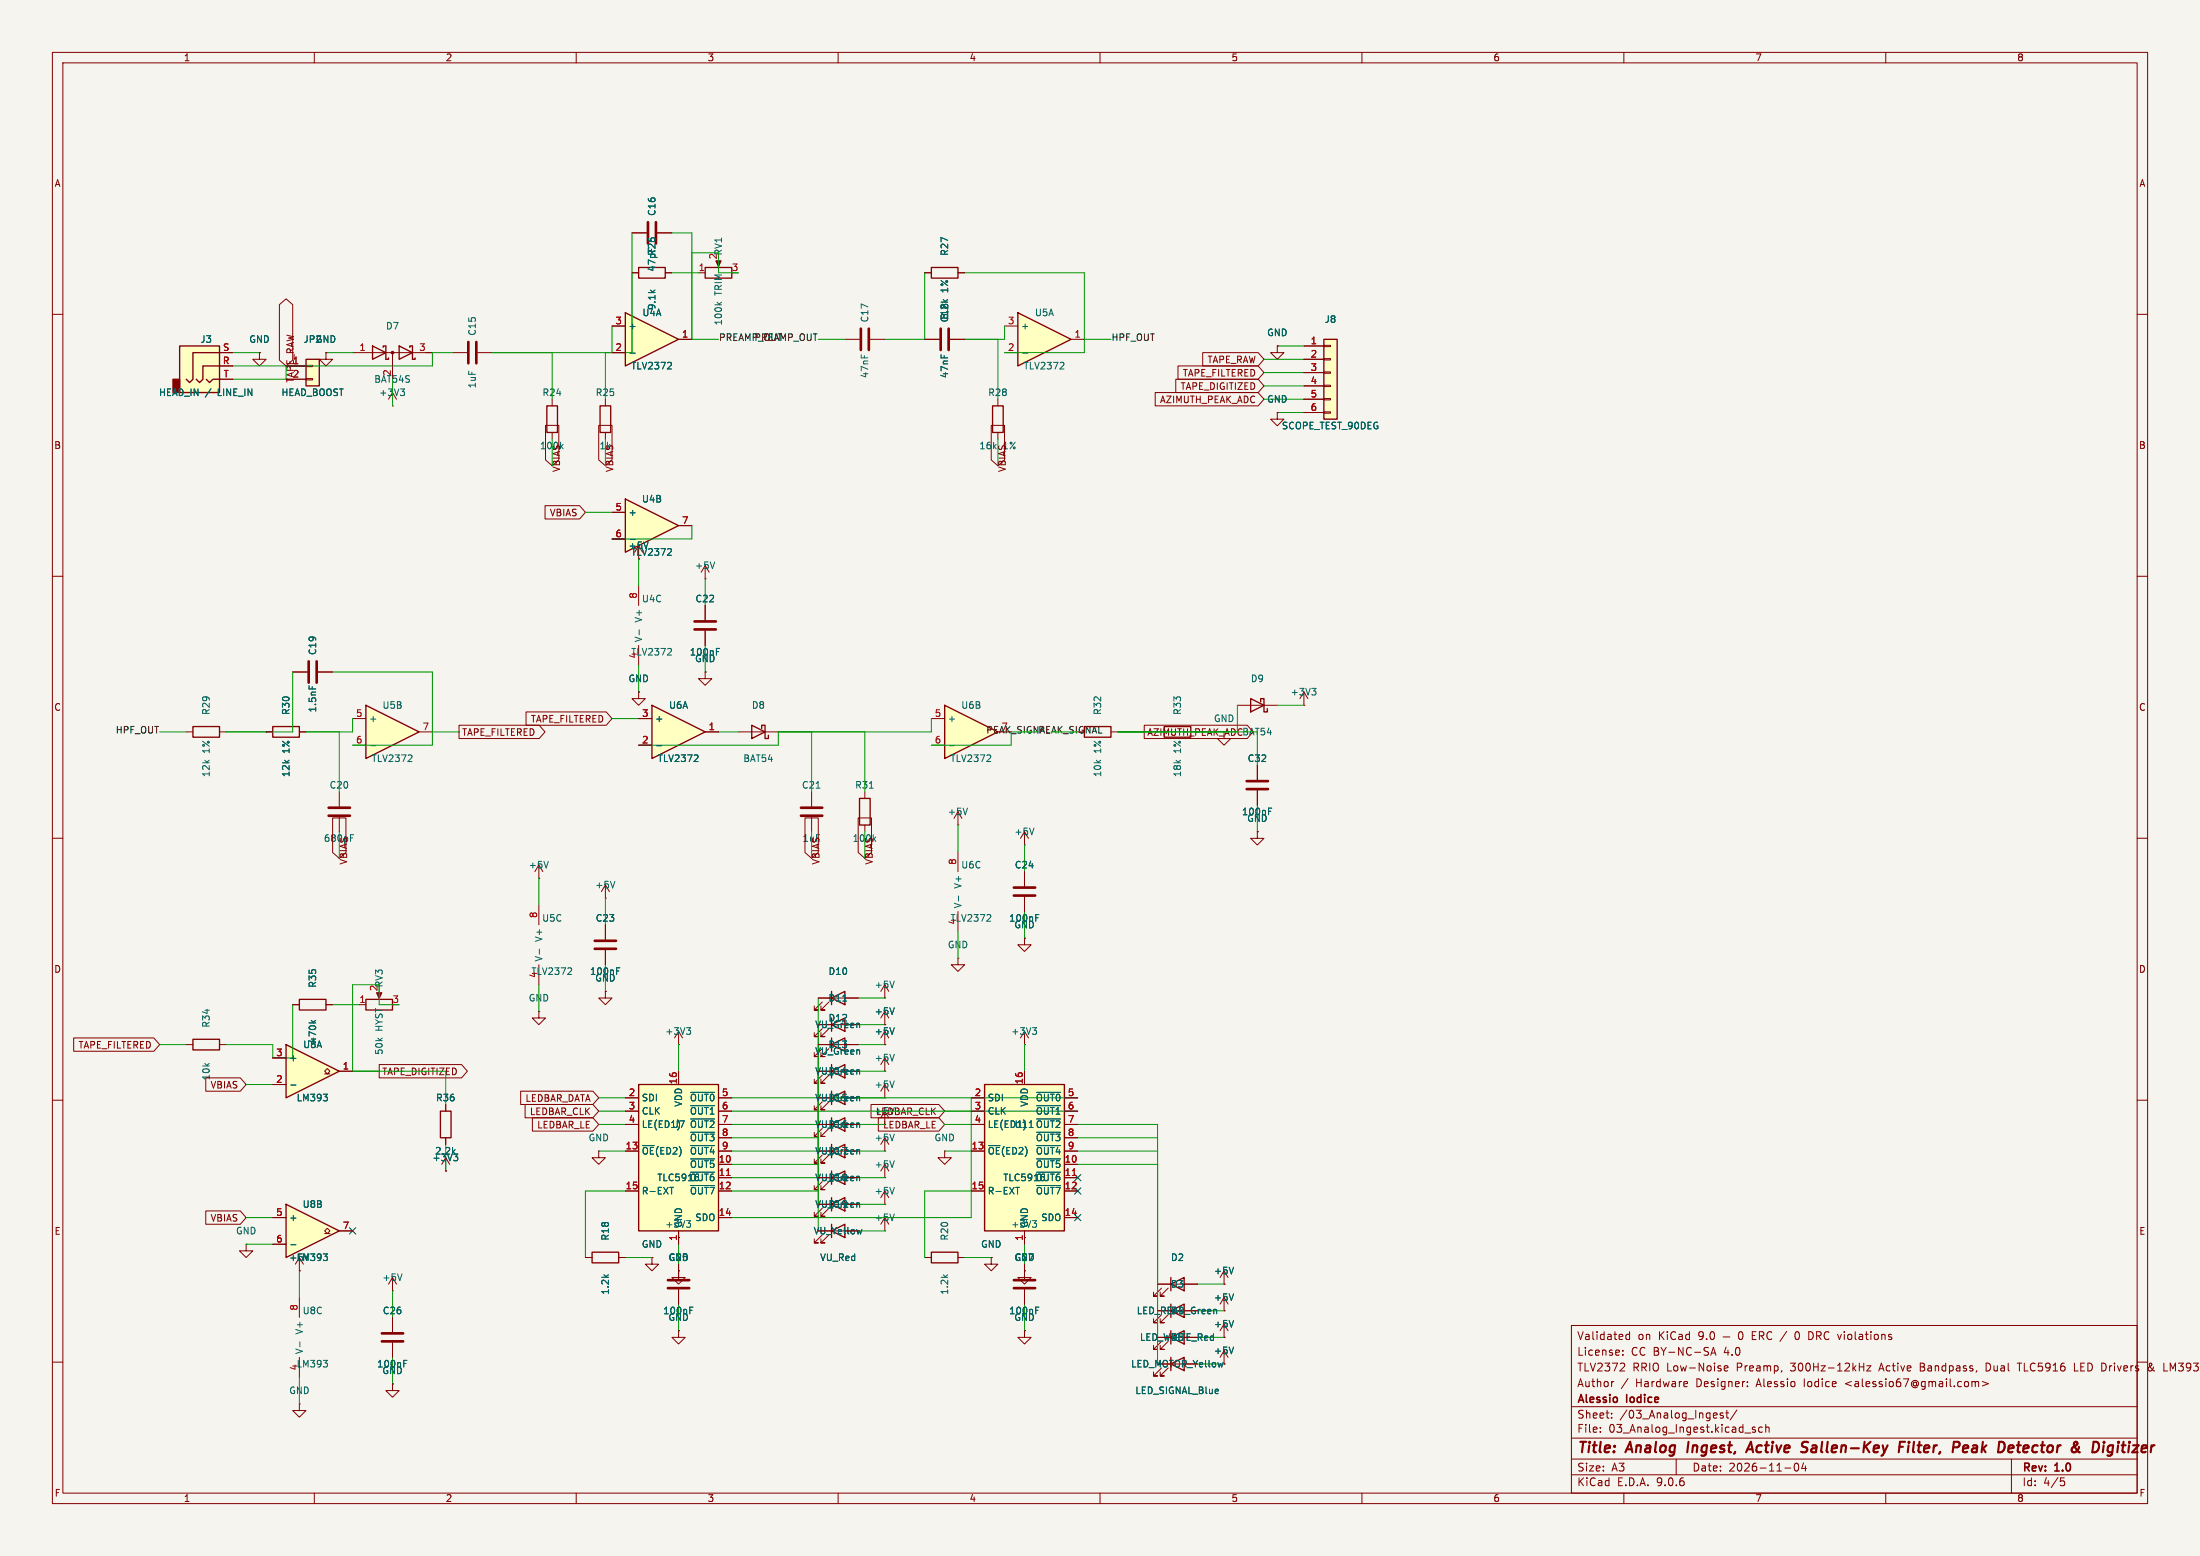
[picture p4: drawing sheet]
<svg xmlns="http://www.w3.org/2000/svg" width="420mm" height="297mm" viewBox="0 0 420 297" stroke-linecap="round" stroke-linejoin="round" font-family="sans-serif">
<path d="M0 0h420v297h-420z" fill="#f5f4ef" stroke="#f5f4ef" stroke-width=".19"/>
<g fill="none" stroke="#840000" stroke-width=".19">
<path d="M10 10h400v277h-400zM12 12h396v273h-396zM60 10v2M110 10v2M160 10v2M210 10v2M260 10v2M310 10v2M360 10v2M10 60h2M190.5 76.2v1.3M408 60h2"/>
<path d="M190.5 82.6v1.2M10 110h2M408 110h2M10 160h2M408 160h2M10 210h2M408 210h2M129.5 233.7v2.5M129.5 242.6v1.2h1.3l-1.3 1.3-1.2-1.3h1.2M129.5 242.6h.1M129.5 241.3v2.8M129.5 246.1v2.8"/>
<path d="M195.6 241.3v2.8M195.6 246.1v2.8M300 253h108v32h-108zM309.8 258.5v.2M309.8 257.8v.1M311.1 254.2v1.5M311.1 254.8l-.4-.1-.3 .3 .1 .6h.6M326.6 258.7l.5-1.5 .5 1.5M326.7 258.3h.7M328.9 255.2h1.3M332 254.3l.2-.1a.8 .8 0 0 1 .6 .7 .8 .8 0 0 1-.6 .8l-.2-.2-.1-.4zM343 254.2a.94 .94 0 0 0 0 1.5"/>
<path d="M345.3 254.2l.6 .1M345.9 255.6l-.6 .1M10 260h2M300 278.5h108M300 274.5h108M300 268.5h108M305.5 273.2v.2M305.5 272.5v.1M307.7 270.5v.2M307.7 269.8v.1M308.1 263.7l-.3 .1M309.2 261.7h1"/>
<path d="M310.1 260.3v.5M310.8 263.1l-1.3 1.9M320 278.5v3M321.9 263.7l.3 .3-.8 .2M322.1 264.6l-.2 .1M328.9 269.8l-.3-.1-.2 .2v.2l.5 .2v.3h-.5M329.2 261.2l.7-.2-.1-.2-.4-.1-.2 .2v.7h.6M329.4 269.7h.6M329.7 269.2v1.3l.3 .2M331.6 269.1l-1.3 1.9M333.6 264.5v.2M333.6 263.8v.1"/>
<path d="M335.1 272.5l-.4-.1-.2 .2 .1 .2 .5 .2v.3h-.6M336.4 272.5l-.4-.1-.3 .3 .2 .6h.5M337.1 272.5l.2-.1 .4 .1v.9M337.1 271.9v1.5M340.2 261.6l-.1 .2M342.7 279.4l.2-.1a.8 .8 0 0 1 .5 .7 .8 .8 0 0 1-.5 .8l-.2-.2-.2-.4zM344.3 279.2l-.4 1.1h1M344.7 279.8v1M354.9 260.9h.9M355.8 260.2v1.5M356.4 260.7h.8l-.8 1h.8M376.4 263.8l.5-.1 .2 .2"/>
<path d="M376.4 263.7v1M377.1 263.9l.2-.2 .4 .1v.9M377.1 263.9v.8M378.4 263.7l1.2 .4-1.2 .4M379.5 260.2h-.3v1.5h.3M384 278.5v6.5M385.1 260.2h.8M396 260.2v1.5h.7M408 260h2M410.7 260.6l-.5 .4a.41 .41 0 0 0 0 .5 .41 .41 0 0 0 .5 .1M410.7 260.3h-.3l-.1 .2 .6 .9M413.1 261.7h.7"/>
<path d="M60 285v2M110 285v2M160 285v2M210 285v2M260 285v2M300 281.5h108M310 285v2M340.7 280.2h1.2M360 285v2M393.4 282.1h.7M393.5 282.7h.4l.3 .2-.2 .6-.5 .1"/>
</g>
<g fill="none" stroke="#840000" stroke-width=".4">
<path d="M322.3 275.2l-.2 2M333.3 277.2l1-2 .4 2M333.6 276.6h.9M344.4 275.2l.8 .1M344.7 276.3h.2a.51 .51 0 0 1 .1 .6 .51 .51 0 0 1-.4 .3M362.6 276.2h.7M363.7 275.2h-1l-.2 2M364.4 275.9l-.2 1.3M364.4 275.2v.2M374.8 276.5l.9-.2v-.3h-.8l-.2 .9 .3 .3 .5-.1M385 275.9h.8M385.4 275.2l-.2 1.7 .1 .2 .3 .1"/>
<path d="M400.4 275.3l-.7-.1-.3 2h.5l.5-.3M404.4 275.9l-.2 1.3M404.4 275.2v.2M405 275.9h.8"/>
</g>
<path d="M189.5 77.5h2v5.1h-2z" fill="none" stroke="#840000" stroke-width=".25"/>
<path d="M131.1 233h.7l-.4 .5M131.6 233.5l.2 .2v.3l-.2 .3M131.7 250.1h.4M131.7 249.5h.6M197.7 250.1h.5M197.7 249.5h.6" fill="none" stroke="#006464" stroke-width=".19"/>
<path d="M127.5 244.3h4.1M127.5 245.9h4.1M193.5 244.3h4.1M193.5 245.9h4.1" fill="none" stroke="#840000" stroke-width=".51"/>
<path d="M54.6 199.4l10.2 5.1-10.2 5.1z" fill="#ffffc2"/>
<path d="M54.6 199.4l10.2 5.1-10.2 5.1zM84.1 212.1h2v5.1h-2z" fill="none" stroke="#840000" stroke-width=".25"/>
<g fill="none" stroke="#840000" stroke-width=".19">
<path d="M248.9 134.6h.1M248.9 132.1v2.5M52.1 201.9h2.5M52.1 207h2.5M62 205h.5l-.5-.5 .5-.5 .5 .5-.5 .5h.5M64.8 204.5h2.5M85.1 210.8v1.3M85.1 217.2v1.2M74.9 251.5v2.8M74.9 256.3v2.8M57.1 268v1.2h1.3l-1.3 1.3-1.2-1.3h1.2M57.1 268h.1"/>
<path d="M74.9 264.2v1.2h1.3l-1.3 1.3-1.2-1.3h1.2M74.9 264.2h.1"/>
</g>
<path d="M250.4 131.4h.8l-.4 .5M251 131.9l.2 .2v.3l-.2 .3M55.5 207.1h1M61.7 208.9h.8l-.4 .4M62.4 209.5v.5M77.1 259.7h.6M77.1 260.3h.4" fill="none" stroke="#006464" stroke-width=".19"/>
<path d="M72.9 254.5h4.1M72.9 256h4.1" fill="none" stroke="#840000" stroke-width=".51"/>
<path d="M252.7 64.8h2.6v15.2h-2.6z" fill="#ffffc2"/>
<path d="M252.7 64.8h2.6v15.2h-2.6zM238.8 133.4l2.5 1.2-2.5 1.3zM240.7 134v-.6h.6v2.5h.6v-.6M164.1 152.4h2v5.1h-2z" fill="none" stroke="#840000" stroke-width=".25"/>
<g fill="none" stroke="#840000" stroke-width=".19">
<path d="M243.8 66v1.3h1.3l-1.3 1.3-1.2-1.3h1.2M243.8 66h.1M243.8 78.7v1.3h1.3l-1.3 1.3-1.2-1.3h1.2M243.8 78.7h.1M248.9 66h3.8M248.9 68.6h3.8M248.9 71.1h3.8M248.9 73.7h3.8M248.9 76.2h3.8M248.9 78.7h3.8M252.7 65.9h1.3v.3h-1.3zM252.7 68.5h1.3v.2h-1.3z"/>
<path d="M252.7 71h1.3v.2h-1.3zM252.7 73.5h1.3v.3h-1.3zM252.7 76.1h1.3v.2h-1.3zM252.7 78.6h1.3v.3h-1.3zM236.2 134.6h7.6M154.9 151.1v2.8M154.9 156v2.8M165.1 151.1v1.3M165.1 157.5v1.3M182.9 157.5h.1M182.9 154.9v2.6M240 146.1v2.7"/>
<path d="M240 150.9v2.8M47 237.5v1.3h1.3l-1.3 1.2-1.3-1.2h1.3M47 237.5h.1M195.6 233.7v2.5M57.1 247.6v3.9M57.1 259.1v3.8M74.9 246.4h.1M74.9 243.8v2.6M124.5 240v1.3h1.2l-1.2 1.3-1.3-1.3h1.3M124.5 240h.1"/>
</g>
<path d="M155.8 150.4h.7M166 150.4h.7M184.7 154.2l-.4 1.3M242.2 154.9h.4M242.2 154.2h.6M197.1 233h.8l-.4 .5M197.6 233.5l.3 .2v.3l-.3 .3M57.2 256.1v1M61.7 259.7h.8l-.4 .4M76.7 243.1l-.4 1.3M62.4 260.3v.5" fill="none" stroke="#006464" stroke-width=".19"/>
<path d="M152.9 154.2h4.1M152.9 155.7h4.1M238 149.1h4.1M238 150.6h4.1" fill="none" stroke="#840000" stroke-width=".51"/>
<path d="M180.3 134.6l10.2 5.1-10.2 5.1z" fill="#ffffc2"/>
<path d="M180.3 134.6l10.2 5.1-10.2 5.1z" fill="none" stroke="#840000" stroke-width=".25"/>
<g fill="none" stroke="#840000" stroke-width=".19">
<path d="M177.8 137.2h2.5M177.8 142.2h2.5M195.6 158.8v2.5M240 158.8v1.2h1.3l-1.3 1.3-1.2-1.3h1.2M240 158.8h.1M182.9 162.6v3.8M182.9 174v3.8M195.6 161.3h.1M195.6 179.1v1.2h1.2l-1.2 1.3-1.3-1.3h1.3M195.6 179.1h.1M182.9 182.9v1.3h1.2l-1.2 1.2-1.3-1.2h1.3M182.9 182.9h.1"/>
<path d="M57.1 242.6h.1M57.1 240v2.6"/>
</g>
<path d="M181.3 142.3h.9M189 144.2l.1 .1v.3l-.7 .8h.7M197.4 158.1l-.4 1.2M183 171v1M189 174.6l.1 .2v.3l-.7 .7h.7" fill="none" stroke="#006464" stroke-width=".19"/>
<path d="M54.6 229.9l10.2 5-10.2 5.1z" fill="#ffffc2"/>
<path d="M177.8 51.1h5.1v2h-5.1zM54.6 229.9l10.2 5-10.2 5.1z" fill="none" stroke="#840000" stroke-width=".25"/>
<path d="M176.5 52.1h1.3M182.9 52.1h1.2M176.5 64.8h2.8M181.4 64.8h2.7M195.6 166.4v2.8M195.6 171.2v2.8M52.1 232.4h2.5M52.1 237.5h2.5M62 235.5h.5l-.5-.6 .5-.5 .5 .5-.5 .6h.5M64.8 234.9h2.5M85.1 223.5h.1M85.1 221v2.5" fill="none" stroke="#840000" stroke-width=".19"/>
<path d="M197.7 175.2h.5M197.7 174.6h.6M55.5 237.6h1M61.7 239.3h.8l-.4 .5M62.4 239.9v.6M86.6 220.3h.8l-.4 .5M87.1 220.8l.3 .2v.3l-.3 .3" fill="none" stroke="#006464" stroke-width=".19"/>
<path d="M179.6 62.7v4.1M181.1 62.7v4.1M193.5 169.4h4.1M193.5 170.9h4.1" fill="none" stroke="#840000" stroke-width=".51"/>
<path d="M194.3 59.7l10.2 5.1-10.2 5.1z" fill="#ffffc2"/>
<path d="M194.3 59.7l10.2 5.1-10.2 5.1zM207 138.7h5.1v2h-5.1zM36.8 198.4h5.1v2h-5.1zM158.7 214.6l2.6-1.2v2.5zM158.7 213.4v2.5M113 239h5.1v2h-5.1zM223.5 255.3l2.6-1.3v2.5zM223.5 254v2.5" fill="none" stroke="#840000" stroke-width=".25"/>
<g fill="none" stroke="#840000" stroke-width=".19">
<path d="M191.8 62.2h2.5M191.8 67.3h2.5M204.5 64.8h2.5M212.1 139.7h1.3M35.6 199.4h1.2M41.9 199.4h1.3M114.3 219.7v1.3h1.3l-1.3 1.2-1.3-1.2h1.3M114.3 219.7h.1M157 215.4l-1.6 1.5h.8h-.8v-.7M158.2 215.4l-1.5 1.5h.8h-.8v-.7M111.8 240h1.2M118.1 240h1.3"/>
<path d="M221.7 256l-1.5 1.6h.8h-.8v-.8M223 256l-1.5 1.6h.7h-.7v-.8M233.7 257.8v2.5M233.7 260.3h.1"/>
</g>
<path d="M195.2 67.4h1M203 69.2l.1 .2-.1 .3-.7 .7h.8M235.5 257.1l-.4 1.3" fill="none" stroke="#006464" stroke-width=".19"/>
<path d="M34.3 66h7.6v8.9h-7.6z" fill="#ffffc2"/>
<path d="M33 72.4h1.3v2.5h-1.3z" fill="#840000" stroke="#840000" stroke-width=".25"/>
<path d="M34.3 66h7.6v8.9h-7.6zM39.4 72.4l.6 .6 .6-.6h1.3M41.9 69.9h-3.2v2.5l-.6 .6-.6-.6M41.9 67.3h-5.1v5.1l-.6 .6-.6-.6" fill="none" stroke="#840000" stroke-width=".25"/>
<path d="M41.9 67.3h2.5M41.9 69.9h2.5M41.9 72.4h2.5" fill="none" stroke="#840000" stroke-width=".19"/>
<path d="M69.8 134.6l10.2 5.1-10.2 5.1z" fill="#ffffc2"/>
<path d="M36.8 138.7h5.1v2h-5.1zM52.1 138.7h5v2h-5zM69.8 134.6l10.2 5.1-10.2 5.1zM57.1 190.8h5.1v2h-5.1zM223.5 259.1v2.5M223.5 260.3l2.6-1.2v2.5z" fill="none" stroke="#840000" stroke-width=".25"/>
<g fill="none" stroke="#840000" stroke-width=".19">
<path d="M49.5 67.3v1.3h1.3l-1.3 1.3-1.2-1.3h1.2M49.5 67.3h.1M86.4 67.3h2.8M91.2 67.3h2.8M35.6 139.7h1.2M41.9 139.7h1.3M50.8 139.7h1.3M57.1 139.7h1.3M67.3 137.2h2.5M80 139.7h2.5M64.8 151.1v2.8M64.8 156v2.8"/>
<path d="M67.3 142.2h2.5M102.9 167.6h.1M102.9 165.1v2.5M55.9 191.8h1.2M62.2 191.8h1.3M233.7 255.3h.1M233.7 252.7v2.6M221.7 261.1l-1.5 1.5h.8h-.8v-.7M223 261.1l-1.5 1.5h.7h-.7v-.7"/>
</g>
<path d="M66.9 159.9h.4M66.9 159.3h.6M70.8 142.3h.9M78.5 144.2l.1 .1v.3l-.7 .8h.7M104.7 164.4l-.4 1.3M59.4 194.8l.5 .4M60.3 194.8l-.5 .3M235.5 252l-.4 1.3" fill="none" stroke="#006464" stroke-width=".19"/>
<path d="M89.4 65.3v4M90.9 65.3v4M62.7 154.2h4.1M62.7 155.7h4.1" fill="none" stroke="#840000" stroke-width=".51"/>
<path d="M58.4 68.6h2.6v5.1h-2.6z" fill="#ffffc2"/>
<path d="M58.4 68.6h2.6v5.1h-2.6zM71.1 66l2.6 1.3-2.6 1.3zM73.2 66.3v-.3h.5v2.6h.5v-.3M76.2 66l2.5 1.3-2.5 1.3zM78.2 66.3v-.3h.5v2.6h.5v-.3M104.4 77.5h2v5.1h-2zM69.8 190.8h5.1v2h-5.1zM223.5 245.1l2.6-1.3v2.6zM223.5 250.2l2.6-1.3v2.6zM223.5 243.8v2.6M223.5 248.9v2.6" fill="none" stroke="#840000" stroke-width=".25"/>
<g fill="none" stroke="#840000" stroke-width=".19">
<path d="M54.6 69.9h3.8M54.6 72.4h3.8M58.4 69.7h1.3v.3h-1.3zM58.4 72.3h1.3v.2h-1.3zM62.2 67.3v1.3h1.3l-1.3 1.3-1.2-1.3h1.2M62.2 67.3h.1M67.3 67.3h15.2M74.9 77.5h.1M74.9 67.3v5.1M74.9 74.9v2.6M105.4 76.2v1.3M105.4 82.6v1.2"/>
<path d="M102.9 172.7v3.8M68.6 191.8h1.2M72.4 189.2v1M102.9 193v1.3h1.2l-1.2 1.3-1.3-1.3h1.3M102.9 193h.1M102.9 184.2v3.8M180.3 219.7v1.3h1.3l-1.3 1.2-1.2-1.2h1.2M180.3 219.7h.1M189.2 240v1.3h1.3l-1.3 1.3-1.2-1.3h1.2M189.2 240h.1M195.6 254v1.3h1.2l-1.2 1.2-1.3-1.2h1.3M195.6 254h.1"/>
<path d="M195.6 242.6v1.2h1.2l-1.2 1.3-1.3-1.3h1.3M195.6 242.6h.1M221 245.1h2.5M221.7 245.9l-1.5 1.5h.8h-.8v-.8M221.7 251l-1.5 1.5h.8h-.8v-.8M223 245.9l-1.5 1.5h.7h-.7v-.8M223 251l-1.5 1.5h.7h-.7v-.8M226.1 245.1h2.5M233.7 245.1h.1M233.7 250.2h.1M233.7 242.6v2.5M233.7 247.6v2.6"/>
</g>
<g fill="#840000" stroke="#840000" stroke-width=".19">
<path d="M71.9 189.5h1l-.5 1.1z"/>
<circle cx="74.9" cy="67.3" r=".25"/>
</g>
<path d="M76.4 74.2h.8l-.4 .5M77 74.7l.2 .3v.3l-.2 .2M103 181.2v1M109 184.8l.1 .2v.3l-.8 .7h.8M235.5 241.9l-.4 1.2M235.5 247l-.4 1.2" fill="none" stroke="#006464" stroke-width=".19"/>
<path d="M188 207h15.2v27.9h-15.2z" fill="#ffffc2"/>
<g fill="none" stroke="#840000" stroke-width=".25">
<path d="M121.9 51.1h5.1v2h-5.1zM134.6 51.1h5.1v2h-5.1zM114.6 77.5h2v5.1h-2zM158.7 219.7l2.6-1.3v2.6zM158.7 218.4v2.6M188 207h15.2v27.9h-15.2zM158.7 234.9l2.6-1.2v2.5zM158.7 229.9l2.6-1.3v2.5zM158.7 224.8l2.6-1.3v2.6zM158.7 223.5v2.6M158.7 228.6v2.5M158.7 233.7v2.5"/>
<path d="M177.8 239h5.1v2h-5.1z"/>
</g>
<g fill="none" stroke="#840000" stroke-width=".19">
<path d="M120.6 52.1h1.3M127 52.1h1.3M133.3 52.1h1.3M137.2 49.5v1M115.6 76.2v1.3M115.6 82.6v1.2M121.9 111.8v3.8M134.6 115.6v2.8M55.9 128.3h2.8M60.7 128.3h2.8M121.9 132.1v1.3h1.3l-1.3 1.2-1.3-1.2h1.3M121.9 132.1h.1"/>
<path d="M121.9 123.2v3.8M134.6 128.3v1.2h1.3l-1.3 1.3-1.3-1.3h1.3M134.6 128.3h.1M134.6 120.4v2.8M168.9 219.7h.1M168.9 212.1v2.5M168.9 217.2v2.5M185.4 209.6h2.6M185.4 212.1h2.6M185.4 214.6h2.6M185.4 219.7h2.6M195.6 204.5v2.5"/>
<path d="M203.2 209.6h2.5M203.2 212.1h2.5M203.2 214.6h2.5M203.2 219.7h2.5M203.2 217.2h2.5M157 235.7l-1.6 1.5h.8h-.8v-.7M157 230.6l-1.6 1.6h.8h-.8v-.8M157 225.6l-1.6 1.5h.8h-.8v-.8M157 220.5l-1.6 1.5h.8h-.8v-.8M158.2 235.7l-1.5 1.5h.8h-.8v-.7M158.2 230.6l-1.5 1.6h.8h-.8v-.8M158.2 225.6l-1.5 1.5h.8h-.8v-.8"/>
<path d="M158.2 220.5l-1.5 1.5h.8h-.8v-.8M168.9 234.9h.1M168.9 224.8h.1M168.9 229.9h.1M168.9 222.2v2.6M168.9 227.3v2.6M168.9 232.4v2.5M185.4 227.3h2.6M195.6 234.9v2.6M203.2 227.3h2.5M203.2 222.2h2.5M203.2 224.8h2.5"/>
<path d="M203.2 232.4h2.5M176.5 240h1.3M182.9 240h1.2"/>
</g>
<g fill="none" stroke="#006464" stroke-width=".19">
<path d="M136.9 57.7l.5 .5M137.7 57.7l-.4 .4M59 130.9v.6M122 120.2v1M128.1 123.8l.1 .2-.1 .3-.7 .7h.8M136.8 124.4h.4M136.8 123.8h.6M170.7 216.5l-.4 1.2M197.9 208.5h4.6M197.9 211h4.6M197.9 213.6h4.6M197.9 216.1h4.6"/>
<path d="M197.9 218.7h4.6M164.5 234.7l-.2 .8M170.7 231.7l-.4 1.3M170.7 221.6l-.4 1.2M170.7 226.6l-.4 1.3M193.9 226.6h.7M197.9 221.2h4.6M197.9 223.7h4.6M197.9 226.3h4.6"/>
</g>
<path d="M204.7 224.4h.7" fill="none" stroke="#a90000" stroke-width=".19"/>
<path d="M132.6 118.6h4.1M58.9 126.2v4.1M60.5 126.2v4.1M132.6 120.1h4.1" fill="none" stroke="#840000" stroke-width=".51"/>
<path d="M136.7 49.8h1l-.5 1.1z" fill="#840000" stroke="#840000" stroke-width=".19"/>
<path d="M119.4 59.7l10.1 5.1-10.1 5.1z" fill="#ffffc2"/>
<path d="M119.4 59.7l10.1 5.1-10.1 5.1zM222.2 138.7h5.1v2h-5.1zM158.7 199.4l2.6-1.3v2.6zM158.7 190.5l2.6-1.3v2.6zM158.7 195.6l2.6-1.3v2.6zM158.7 189.2v2.6M158.7 194.3v2.6M158.7 198.1v2.6" fill="none" stroke="#840000" stroke-width=".25"/>
<g fill="none" stroke="#840000" stroke-width=".19">
<path d="M120.6 44.5h2.8M125.5 44.5h2.8M116.8 62.2h2.6M116.8 67.3h2.6M129.5 64.8h2.6M161.3 64.8h2.8M166.1 64.8h2.8M134.6 110.5h.1M134.6 108v2.5M233.7 139.7v1.3h1.2l-1.2 1.2-1.3-1.2h1.3M156.2 199.4h2.5M156.2 190.5h2.5"/>
<path d="M157 191.3l-1.6 1.5h.8h-.8v-.8M157 196.3l-1.6 1.6h.8h-.8v-.8M158.2 191.3l-1.5 1.5h.8h-.8v-.8M158.2 196.3l-1.5 1.6h.8h-.8v-.8M161.3 199.4h2.5M161.3 190.5h2.5M168.9 199.4h.1M168.9 195.6h.1M168.9 190.5h.1M168.9 188v2.5M168.9 193v2.6M168.9 196.9v2.5"/>
<path d="M168.9 204.5h.1M168.9 209.6h.1M168.9 201.9v2.6M168.9 207v2.6M129.5 254v1.3h1.3l-1.3 1.2-1.2-1.2h1.2M129.5 254h.1"/>
</g>
<path d="M120.3 67.4h1M128.1 69.2l.1 .2-.1 .3-.7 .7h.8M136.4 107.3l-.4 1.2M160.9 191.1h.7M170.7 196.2l-.4 1.2M170.7 192.3l-.4 1.3M170.7 187.3l-.4 1.2M170.7 201.2l-.4 1.3M170.7 206.3l-.4 1.3" fill="none" stroke="#006464" stroke-width=".19"/>
<path d="M123.7 42.4v4.1M125.2 42.4v4.1M164.3 62.7v4.1M165.9 62.7v4.1" fill="none" stroke="#840000" stroke-width=".51"/>
<path d="M119.4 95.3l10.1 5-10.1 5.1z" fill="#ffffc2"/>
<path d="M119.4 95.3l10.1 5-10.1 5.1zM143.5 138.4l2.5 1.3-2.5 1.3zM145.4 139.1v-.7h.6v2.6h.7v-.7M158.7 204.5l2.6-1.3v2.5zM158.7 209.6l2.6-1.3v2.5zM158.7 203.2v2.5M158.7 208.3v2.5" fill="none" stroke="#840000" stroke-width=".25"/>
<path d="M116.8 97.8h2.6M116.8 102.9h2.6M121.9 104.1v2.6M129.5 100.3h2.6M141 139.7h7.6M195.6 199.4h.1M195.6 196.9v2.5M157 205.2l-1.6 1.6h.8h-.8v-.8M157 210.3l-1.6 1.5h.8h-.8v-.7M158.2 205.2l-1.5 1.6h.8h-.8v-.8M158.2 210.3l-1.5 1.5h.8h-.8v-.7" fill="none" stroke="#840000" stroke-width=".19"/>
<path d="M120.3 103h1M123.7 103.4l-.4 1.3M128.1 104.8l.1 .2-.1 .3-.7 .7h.8M197.1 196.2h.8l-.4 .4M197.6 196.6l.3 .3v.3l-.3 .2" fill="none" stroke="#006464" stroke-width=".19"/>
<path d="M124.5 134.6l10.1 5.1-10.1 5.1z" fill="#ffffc2"/>
<path d="M124.5 134.6l10.1 5.1-10.1 5.1z" fill="none" stroke="#840000" stroke-width=".25"/>
<path d="M121.9 137.2h2.6M134.6 139.7h2.6M121.9 142.2h2.6M115.6 171.5h.1M115.6 168.9v2.6M115.6 176.5v2.8M115.6 189.2v1.3h1.2l-1.2 1.3-1.3-1.3h1.3M115.6 189.2h.1M115.6 181.4v2.8M129.5 199.4h.1M129.5 196.9v2.5" fill="none" stroke="#840000" stroke-width=".19"/>
<path d="M125.4 142.3h.9M133.1 144.2l.2 .1-.1 .3-.7 .8h.8M117.4 168.2l-.4 1.3M117.7 185.3h.4M117.7 184.7h.6M131.1 196.2h.7l-.4 .4M131.6 196.6l.2 .3v.3l-.2 .2" fill="none" stroke="#006464" stroke-width=".19"/>
<path d="M113.5 179.6h4.1M113.5 181.1h4.1" fill="none" stroke="#840000" stroke-width=".51"/>
<path d="M121.9 207h15.3v27.9h-15.3z" fill="#ffffc2"/>
<path d="M121.9 207h15.3v27.9h-15.3z" fill="none" stroke="#840000" stroke-width=".25"/>
<g fill="none" stroke="#840000" stroke-width=".19">
<path d="M53.3 58.2l1.3-1.2 1.3 1.2v10.5l-1.3 1.2-1.3-1.2zM120.6 52.1h1.3M120.6 44.5h2.8M125.5 44.5h2.8M127 52.1h1.3M176.5 52.1h1.3M182.9 52.1h1.2M41.9 67.3h2.5M41.9 69.9h2.5M41.9 72.4h2.5M49.5 67.3h.1M54.6 69.9h3.8"/>
<path d="M54.6 72.4h3.8M62.2 67.3h.1M116.8 67.3h2.6M116.8 62.2h2.6M129.5 64.8h2.6M176.5 64.8h2.8M181.4 64.8h2.7M220.5 74.9h19.7l1.1 1.3-1.1 1.3h-19.7zM224.5 72.4h15.7l1.1 1.3-1.1 1.2h-15.7zM224.9 69.8h15.3l1.1 1.3-1.1 1.3h-15.3zM229.6 67.3h10.6l1.1 1.3-1.1 1.3h-10.6zM243.8 66h.1"/>
<path d="M243.8 78.7h.1M248.9 66h3.8M248.9 68.6h3.8M248.9 71.1h3.8M248.9 73.7h3.8M248.9 76.2h3.8M248.9 78.7h3.8M104.1 96.5h6.5l1.2 1.3-1.2 1.3h-6.5zM104.1 81.2h2.6v6.6l-1.3 1.1-1.3-1.1zM114.3 81.2h2.5v6.6l-1.2 1.1-1.3-1.1zM116.8 97.8h2.6M189.2 81.2h2.6v6.6l-1.3 1.1-1.3-1.1z"/>
<path d="M116.8 102.9h2.6M129.5 100.3h2.6M134.6 115.6v2.8M50.8 139.7h1.3M55.9 128.3h2.8M57.1 139.7h1.3M60.7 128.3h2.8M87.6 138.4h15.3l1.1 1.3-1.1 1.3h-15.3zM100.4 135.9h15.3l1.1 1.3-1.1 1.2h-15.3zM121.9 132.1h.1M121.9 137.2h2.6M134.6 128.3h.1"/>
<path d="M134.6 120.4v2.8M134.6 139.7h2.6M218.4 138.4h19.7l1.1 1.3-1.1 1.3h-19.7zM63.5 156.1h2.5v6.6l-1.2 1.1-1.3-1.1zM121.9 142.2h2.6M153.7 156.1h2.5v6.6l-1.3 1.1-1.2-1.1zM163.8 156.1h2.6v6.6l-1.3 1.1-1.3-1.1zM240 158.8h.1M240 146.1v2.7M240 150.9v2.8M115.6 176.5v2.8M195.6 179.1h.1"/>
<path d="M195.6 166.4v2.8M195.6 171.2v2.8M14.1 198.1h15.3l1.1 1.3-1.1 1.3h-15.3zM55.9 191.8h1.2M62.2 191.8h1.3M115.6 189.2h.1M115.6 181.4v2.8M156.2 190.5h2.5M156.2 199.4h2.5M161.3 190.5h2.5M161.3 199.4h2.5M168.9 195.6h.1"/>
<path d="M168.9 199.4h.1M39.3 205.7h6.6l1.1 1.3-1.1 1.3h-6.6zM52.1 201.9h2.5M52.1 207h2.5M64.8 204.5h2.5M72.4 203.2h15.7l1.1 1.3-1.1 1.2h-15.7zM85.1 210.8v1.3M85.1 217.2v1.2M99.4 208.3h13.8l1.1 1.3-1.1 1.2h-13.8zM100.2 210.8h13l1.1 1.3-1.1 1.3h-13zM101.6 213.4h11.6l1.1 1.2-1.1 1.3h-11.6zM119.4 209.6h2.5"/>
<path d="M119.4 212.1h2.5M119.4 214.6h2.5M119.4 219.7h2.5M129.5 204.5v2.5M137.2 209.6h2.5M137.2 212.1h2.5M137.2 214.6h2.5M137.2 219.7h2.5M137.2 217.2h2.5M166.3 210.8h12.9l1.1 1.3-1.1 1.3h-12.9zM167.7 213.4h11.5l1.1 1.2-1.1 1.3h-11.5zM185.4 209.6h2.6"/>
<path d="M185.4 212.1h2.6M185.4 214.6h2.6M185.4 219.7h2.6M195.6 204.5v2.5M203.2 209.6h2.5M203.2 212.1h2.5M203.2 214.6h2.5M203.2 219.7h2.5M203.2 217.2h2.5M39.3 231.1h6.6l1.1 1.3-1.1 1.3h-6.6zM52.1 232.4h2.5M52.1 237.5h2.5"/>
<path d="M64.8 234.9h2.5M85.1 223.5h.1M119.4 227.3h2.5M129.5 234.9v2.6M137.2 227.3h2.5M137.2 222.2h2.5M137.2 224.8h2.5M137.2 232.4h2.5M185.4 227.3h2.6M195.6 234.9v2.6M203.2 227.3h2.5M203.2 222.2h2.5"/>
<path d="M203.2 224.8h2.5M203.2 232.4h2.5M57.1 242.6h.1M74.9 251.5v2.8M74.9 256.3v2.8M111.8 240h1.2M118.1 240h1.3M124.5 240h.1M129.5 242.6h.1M129.5 254h.1M129.5 241.3v2.8M129.5 246.1v2.8"/>
<path d="M189.2 240h.1M195.6 242.6h.1M195.6 254h.1M195.6 241.3v2.8M195.6 246.1v2.8M221 245.1h2.5M226.1 245.1h2.5M233.7 250.2h.1M233.7 245.1h.1M233.7 255.3h.1M74.9 264.2h.1M233.7 260.3h.1"/>
</g>
<g fill="none" stroke="#006464" stroke-width=".19">
<path d="M120.3 67.4h1M128.1 69.2l.1 .2-.1 .3-.7 .7h.8M120.3 103h1M123.7 103.4l-.4 1.3M128.1 104.8l.1 .2-.1 .3-.7 .7h.8M59 130.9v.6M136.8 124.4h.4M136.8 123.8h.6M125.4 142.3h.9M133.1 144.2l.2 .1-.1 .3-.7 .8h.8M242.2 154.9h.4M242.2 154.2h.6"/>
<path d="M197.7 175.2h.5M197.7 174.6h.6M59.4 194.8l.5 .4M60.3 194.8l-.5 .3M117.7 185.3h.4M117.7 184.7h.6M160.9 191.1h.7M170.7 192.3l-.4 1.3M170.7 196.2l-.4 1.2M55.5 207.1h1M61.7 208.9h.8l-.4 .4M62.4 209.5v.5"/>
<path d="M131.8 208.5h4.6M131.8 211h4.6M131.8 213.6h4.6M131.8 216.1h4.6M131.8 218.7h4.6M197.9 208.5h4.6M197.9 211h4.6M197.9 213.6h4.6M197.9 216.1h4.6M197.9 218.7h4.6M55.5 237.6h1M61.7 239.3h.8l-.4 .5"/>
<path d="M62.4 239.9v.6M86.6 220.3h.8l-.4 .5M87.1 220.8l.3 .2v.3l-.3 .3M127.8 226.6h.8M131.1 233h.7l-.4 .5M131.6 233.5l.2 .2v.3l-.2 .3M131.8 221.2h4.6M131.8 223.7h4.6M131.8 226.3h4.6M164.5 234.7l-.2 .8M193.9 226.6h.7M197.1 233h.8l-.4 .5"/>
<path d="M197.6 233.5l.3 .2v.3l-.3 .3M197.9 221.2h4.6M197.9 223.7h4.6M197.9 226.3h4.6M77.1 259.7h.6M131.7 250.1h.4M131.7 249.5h.6M197.7 250.1h.5M197.7 249.5h.6M235.5 247l-.4 1.2M235.5 241.9l-.4 1.2M235.5 252l-.4 1.3"/>
<path d="M235.5 257.1l-.4 1.3M77.1 260.3h.4"/>
</g>
<path d="M138.7 224.4h.7M204.7 224.4h.7" fill="none" stroke="#a90000" stroke-width=".19"/>
<g fill="none" stroke="#009600" stroke-width=".19">
<path d="M120.6 44.5v22.8h-26.6M128.3 44.5h3.8v20.3h5.1M128.3 52.1h5M132.1 48.3h5.1v3.8h3.8M176.5 52.1v12.7h-7.6M184.1 52.1h22.9v15.2h-15.2M44.4 67.3h5.1M44.4 72.4h10.2M62.2 67.3h5.1M74.9 72.4v5.1M86.4 67.3h-3.9v2.6h-38.1M105.4 67.3v8.9"/>
<path d="M115.6 67.3v8.9M116.8 62.2v5.1M156.2 64.8h5.1M190.5 64.8v11.4M191.8 62.2v2.6h-7.7M207 64.8h5.1M241.3 68.6h7.6M241.3 71.1h7.6M241.3 73.7h7.6M241.3 76.2h7.6M243.8 66h5.1M243.8 78.7h5.1"/>
<path d="M105.4 83.8v5.1M111.8 97.8h5M115.6 83.8v5.1M190.5 83.8v5.1M121.9 106.7v5.1M132.1 100.3v2.6h-15.3M134.6 110.5v5.1M30.5 139.7h5.1M55.9 128.3v11.4h-12.7M63.5 128.3h19v13.9h-15.2M64.8 139.7v11.4M67.3 137.2v2.5h-8.9"/>
<path d="M82.5 139.7h5.1M116.8 137.2h5.1M121.9 127v5.1M134.6 123.2v5.1M137.2 139.7h3.8M154.9 139.7v11.4M165.1 139.7v11.4M177.8 137.2v2.5h-29.2v2.5h-26.7M198.1 139.7h-5.1v2.5h-15.2M200.7 139.7h5M213.4 139.7h26.6v6.4M236.2 134.6v5.1"/>
<path d="M243.8 134.6h5.1M64.8 158.8v5M154.9 158.8v5M165.1 158.8v5M182.9 157.5v5.1M240 153.7v5.1M102.9 167.6v5.1M115.6 171.5v5M182.9 177.8v5.1M195.6 161.3v5.1M195.6 174v5.1M30.5 199.4h5.1"/>
<path d="M55.9 191.8v10.1h-3.8v-2.5h-8.9M63.5 191.8h5.1M76.2 191.8h-3.8v-3.8h-5.1v16.5h17.8v6.3M102.9 188v5M115.6 184.2v5M129.5 199.4v5.1M156.2 190.5v44.4M163.8 199.4h5.1M163.8 195.6h5.1M163.8 190.5h5.1M195.6 199.4v5.1M47 207h5.1"/>
<path d="M85.1 218.4v5.1M114.3 219.7h5.1M114.3 214.6h5.1M114.3 209.6h5.1M114.3 212.1h5.1M139.7 219.7h16.5M139.7 214.6h16.5M139.7 217.2h16.5M139.7 209.6h66M139.7 212.1h66M163.8 219.7h5.1M163.8 214.6h5.1"/>
<path d="M163.8 204.5h5.1M180.3 219.7h5.1M180.3 214.6h5.1M185.4 209.6v22.8h-45.7M205.7 219.7h15.3M205.7 214.6h15.3v45.7M205.7 217.2h15.3M47 232.4h5.1M47 237.5h5.1M119.4 227.3h-7.6v12.7M129.5 236.2v6.4M139.7 227.3h16.5"/>
<path d="M139.7 224.8h16.5M139.7 222.2h16.5M163.8 224.8h5.1M163.8 234.9h5.1M163.8 229.9h5.1M185.4 227.3h-8.9v12.7M195.6 236.2v6.4M205.7 222.2h15.3M57.1 242.6v5M74.9 246.4v5.1M74.9 259.1v5.1M119.4 240h5.1"/>
<path d="M129.5 248.9v5.1M184.1 240h5.1M195.6 248.9v5.1M228.6 245.1h5.1M228.6 250.2h5.1M228.6 255.3h5.1M57.1 262.9v5.1M228.6 260.3h5.1"/>
</g>
<path d="M66.7 234.3l1.2 1.3M67.9 234.3l-1.2 1.3M205.1 224.2l1.2 1.2M205.1 226.7l1.2 1.2M205.1 231.8l1.2 1.2M206.3 224.2l-1.2 1.2M206.3 226.7l-1.2 1.2M206.3 231.8l-1.2 1.2" fill="none" stroke="#000084" stroke-width=".19"/>
<g font-size="2.8" fill="#840000">
<text x="301" y="277.9">Title:</text>
<text x="310.6" y="277.9">Analog</text>
<text x="323" y="277.9">Ingest,</text>
<text x="335.3" y="277.9">Active</text>
<text x="346.4" y="277.9">Sallen-Key</text>
<text x="365.8" y="277.9">Filter,</text>
<text x="376.8" y="277.9">Peak</text>
<text x="386.3" y="277.9">Detector</text>
<text x="401.1" y="277.9">&amp;</text>
<text x="405.9" y="277.9">Digitizer</text>
</g>
<g font-size="2.1" fill="#840000">
<text x="301" y="256">Validated</text>
<text x="312.6" y="256">on</text>
<text x="316.7" y="256">KiCad</text>
<text x="324.4" y="256">9.0</text>
<text x="335" y="256">ERC /</text>
<text x="343.5" y="256">0</text>
<text x="346.3" y="256">DRC violations</text>
<text x="301" y="262">TLV2372</text>
<text x="301" y="259">License:</text>
<text x="311.4" y="259">CC BY-NC-SA</text>
<text x="311.6" y="262">RRIO Low-Noise</text>
<text x="329.2" y="259">4.0</text>
<text x="331.7" y="262">Preamp,</text>
<text x="342.1" y="262">300Hz-12kHz</text>
<text x="359.2" y="262">Active</text>
<text x="367.1" y="262">Bandpass,</text>
<text x="379.8" y="262">Dual</text>
<text x="386.1" y="262">TLC5916</text>
<text x="397" y="262">LED Drivers</text>
<text x="411.4" y="262">&amp;</text>
<text x="414.5" y="262">LM393</text>
<text x="301" y="268.2">Alessio</text>
<text x="301" y="265">Author</text>
<text x="310.6" y="268.2">Iodice</text>
<text x="312.3" y="265">Hardware</text>
<text x="324" y="265">Designer:</text>
<text x="335.6" y="265">Alessio</text>
<text x="344.8" y="265">Iodice</text>
<text x="352.8" y="265">&lt;alessio67@gmail.com&gt;</text>
<text x="301" y="273.7">File:</text>
<text x="301" y="271">Sheet:</text>
<text x="307.1" y="273.7">03_Analog_Ingest.kicad_sch</text>
<text x="309.2" y="271">/03_Analog_Ingest/</text>
<text x="301" y="281.1">Size:</text>
<text x="307.6" y="281.1">A3</text>
<text x="323" y="281.1">Date:</text>
<text x="330" y="281.1">2026-11-04</text>
<text x="386" y="281.3">Rev:</text>
<text x="392.4" y="281.3">1.0</text>
<text x="301" y="283.9">KiCad</text>
<text x="308.7" y="283.9">E.D.A.</text>
<text x="316.3" y="283.9">9.0.6</text>
<text x="386" y="283.9">Id:</text>
<text x="390.1" y="283.9">4/5</text>
</g>
<g font-size="1.8" fill="#840000">
<text x="35" y="11.9">1</text>
<text x="85" y="11.9">2</text>
<text x="135" y="11.9">3</text>
<text x="185" y="11.9">4</text>
<text x="235" y="11.9">5</text>
<text x="285" y="11.9">6</text>
<text x="335" y="11.9">7</text>
<text x="385" y="11.9">8</text>
<text x="10.3" y="35.9">A</text>
<text x="408.3" y="35.9">A</text>
<text x="230.4" y="69.5">TAPE_RAW</text>
<text x="221.3" y="77.2">AZIMUTH_PEAK_ADC</text>
<text x="225.3" y="74.6">TAPE_DIGITIZED</text>
<text x="225.7" y="72.1">TAPE_FILTERED</text>
<text x="10.3" y="85.9">B</text>
<text x="103" y="86">100k</text>
<text x="114.3" y="86">1k</text>
<text x="191.5" y="86">1%</text>
<text x="408.2" y="85.9">B</text>
<text x="107.2" y="90.2" transform="rotate(-90 107.2 90.2)">VBIAS</text>
<text x="117.4" y="90.2" transform="rotate(-90 117.4 90.2)">VBIAS</text>
<text x="192.3" y="90.2" transform="rotate(-90 192.3 90.2)">VBIAS</text>
<text x="104.9" y="98.7">VBIAS</text>
<text x="120.4" y="106.3">TLV2372</text>
<text x="10.3" y="135.9">C</text>
<text x="408.2" y="135.9">C</text>
<text x="88.1" y="140.7">TAPE_FILTERED</text>
<text x="101.2" y="138.1">TAPE_FILTERED</text>
<text x="218.9" y="140.7">AZIMUTH_PEAK_ADCBAT54</text>
<text x="153.1" y="160.9">1uF</text>
<text x="162.7" y="160.9">100k</text>
<text x="66.6" y="165.1" transform="rotate(-90 66.6 165.1)">VBIAS</text>
<text x="156.8" y="165.1" transform="rotate(-90 156.8 165.1)">VBIAS</text>
<text x="166.9" y="165.1" transform="rotate(-90 166.9 165.1)">VBIAS</text>
<text x="10.3" y="185.9">D</text>
<text x="408.2" y="185.9">D</text>
<text x="14.9" y="200.3">TAPE_FILTERED</text>
<text x="40.1" y="208">VBIAS</text>
<text x="72.9" y="205.4">TAPE_DIGITIZED</text>
<text x="100.2" y="210.5">LEDBAR_DATA</text>
<text x="101.1" y="213">LEDBAR_CLK</text>
<text x="102.4" y="215.6">LEDBAR_LE</text>
<text x="155.5" y="215.5">VU_Green</text>
<text x="166.9" y="213">+5V</text>
<text x="167.1" y="213">LEDBAR_CLK</text>
<text x="168.5" y="215.6">LEDBAR_LE</text>
<text x="155.5" y="225.7">VU_Green</text>
<text x="40.1" y="233.4">VBIAS</text>
<text x="155.5" y="230.7">VU_Green</text>
<text x="10.3" y="235.9">E</text>
<text x="155.2" y="235.8">VU_Yellow</text>
<text x="408.3" y="235.9">E</text>
<text x="217.5" y="256.1">LED_WRITE_Red</text>
<text x="10.3" y="285.9">F</text>
<text x="35" y="286.9">1</text>
<text x="85" y="286.9">2</text>
<text x="135" y="286.9">3</text>
<text x="185" y="286.9">4</text>
<text x="235" y="286.9">5</text>
<text x="285" y="286.9">6</text>
<text x="335" y="286.9">7</text>
<text x="385" y="286.9">8</text>
<text x="408.3" y="285.9">F</text>
</g>
<g font-size="1.8" fill="#006464">
<text x="125.3" y="41.3" transform="rotate(-90 125.3 41.3)">C16</text>
<text x="125.3" y="52" transform="rotate(-90 125.3 52)">47pF</text>
<text x="125.3" y="48.9" transform="rotate(-90 125.3 48.9)">R26</text>
<text x="138" y="48.9" transform="rotate(-90 138 48.9)">RV1</text>
<text x="181.2" y="48.9" transform="rotate(-90 181.2 48.9)">R27</text>
<text x="125.3" y="59.3" transform="rotate(-90 125.3 59.3)">9.1k</text>
<text x="138" y="56.4" transform="rotate(-90 138 56.4)">TRIM</text>
<text x="181.2" y="55.9" transform="rotate(-90 181.2 55.9)">1%</text>
<text x="38.2" y="65.6">J3</text>
<text x="47.5" y="65.6">GND</text>
<text x="57.9" y="65.6">JP2GND</text>
<text x="73.6" y="63.1">D7</text>
<text x="91" y="64.2" transform="rotate(-90 91 64.2)">C15</text>
<text x="119.9" y="63.1">+</text>
<text x="122.5" y="60.6">U4A</text>
<text x="138" y="62.2" transform="rotate(-90 138 62.2)">100k</text>
<text x="166" y="61.6" transform="rotate(-90 166 61.6)">C17</text>
<text x="181.2" y="61.6" transform="rotate(-90 181.2 61.6)">C18</text>
<text x="181.2" y="61.1" transform="rotate(-90 181.2 61.1)">8.2k</text>
<text x="194.8" y="63.1">+</text>
<text x="197.5" y="60.6">U5A</text>
<text x="241.8" y="64.4">GND</text>
<text x="252.8" y="61.8">J8</text>
<text x="74.7" y="71.8" transform="rotate(-90 74.7 71.8)">2</text>
<text x="120.4" y="70.7">TLV2372</text>
<text x="195.3" y="70.7">TLV2372</text>
<text x="30.3" y="75.8">HEAD_IN</text>
<text x="39.2" y="75.8">/</text>
<text x="41.7" y="75.8">LINE_IN</text>
<text x="53.6" y="75.8">HEAD_BOOST</text>
<text x="71.4" y="73.3">BAT54S</text>
<text x="72.3" y="75.8">+3V3</text>
<text x="91" y="74.2" transform="rotate(-90 91 74.2)">1uF</text>
<text x="103.5" y="75.8">R24</text>
<text x="113.6" y="75.8">R25</text>
<text x="166" y="72.3" transform="rotate(-90 166 72.3)">47nF</text>
<text x="181.2" y="72.3" transform="rotate(-90 181.2 72.3)">47nF</text>
<text x="188.6" y="75.8">R28</text>
<text x="241.8" y="77.1">GND</text>
<text x="244.6" y="82.1">SCOPE_TEST_90DEG</text>
<text x="186.9" y="86">16k</text>
<text x="119.9" y="98.7">+</text>
<text x="122.5" y="96.1">U4B</text>
<text x="119.9" y="105">+5V</text>
<text x="132.6" y="108.8">+5V</text>
<text x="122.5" y="115.2">U4C</text>
<text x="122.8" y="118.9" transform="rotate(-90 122.8 118.9)">V+</text>
<text x="132.7" y="115.2">C22</text>
<text x="60.6" y="125.1" transform="rotate(-90 60.6 125.1)">C19</text>
<text x="120.4" y="125.3">TLV2372</text>
<text x="122.8" y="122.7" transform="rotate(-90 122.8 122.7)">V-</text>
<text x="131.6" y="125.3">100nF</text>
<text x="119.9" y="130.4">GND</text>
<text x="132.6" y="126.6">GND</text>
<text x="238.7" y="130.4">D9</text>
<text x="40.2" y="136.6" transform="rotate(-90 40.2 136.6)">R29</text>
<text x="55.5" y="136.6" transform="rotate(-90 55.5 136.6)">R30</text>
<text x="60.6" y="136.1" transform="rotate(-90 60.6 136.1)">1.5nF</text>
<text x="72.9" y="135.5">U5B</text>
<text x="127.6" y="135.5">U6A</text>
<text x="143.4" y="135.5">D8</text>
<text x="183.4" y="135.5">U6B</text>
<text x="210.4" y="136.6" transform="rotate(-90 210.4 136.6)">R32</text>
<text x="225.7" y="136.6" transform="rotate(-90 225.7 136.6)">R33</text>
<text x="246.3" y="132.9">+3V3</text>
<text x="40.2" y="143.8" transform="rotate(-90 40.2 143.8)">1%</text>
<text x="55.5" y="143.8" transform="rotate(-90 55.5 143.8)">1%</text>
<text x="70.4" y="138">+</text>
<text x="125" y="138">+</text>
<text x="180.8" y="138">+</text>
<text x="210.4" y="143.8" transform="rotate(-90 210.4 143.8)">1%</text>
<text x="225.7" y="143.8" transform="rotate(-90 225.7 143.8)">1%</text>
<text x="231.6" y="138">GND</text>
<text x="40.2" y="148.4" transform="rotate(-90 40.2 148.4)">12k</text>
<text x="55.5" y="148.4" transform="rotate(-90 55.5 148.4)">12k</text>
<text x="70.9" y="145.6">TLV2372</text>
<text x="125.5" y="145.6">TLV2372</text>
<text x="141.8" y="145.6">BAT54</text>
<text x="181.4" y="145.6">TLV2372</text>
<text x="210.4" y="148.4" transform="rotate(-90 210.4 148.4)">10k</text>
<text x="225.7" y="148.4" transform="rotate(-90 225.7 148.4)">18k</text>
<text x="238.1" y="145.6">C32</text>
<text x="62.8" y="150.7">C20</text>
<text x="153" y="150.7">C21</text>
<text x="163.2" y="150.7">R31</text>
<text x="180.8" y="155.8">+5V</text>
<text x="237" y="155.8">100nF</text>
<text x="61.7" y="160.9">680pF</text>
<text x="193.5" y="159.6">+5V</text>
<text x="238" y="157.1">GND</text>
<text x="100.8" y="166">+5V</text>
<text x="183.4" y="166">U6C</text>
<text x="193.6" y="166">C24</text>
<text x="113.5" y="169.8">+5V</text>
<text x="183.7" y="173.5" transform="rotate(-90 183.7 173.5)">V-</text>
<text x="183.7" y="169.7" transform="rotate(-90 183.7 169.7)">V+</text>
<text x="103.4" y="176.1">U5C</text>
<text x="103.7" y="179.9" transform="rotate(-90 103.7 179.9)">V+</text>
<text x="113.6" y="176.1">C23</text>
<text x="181.4" y="176.1">TLV2372</text>
<text x="192.5" y="176.1">100nF</text>
<text x="193.5" y="177.4">GND</text>
<text x="103.7" y="183.6" transform="rotate(-90 103.7 183.6)">V-</text>
<text x="180.8" y="181.2">GND</text>
<text x="60.6" y="188.6" transform="rotate(-90 60.6 188.6)">R35</text>
<text x="73.3" y="188.6" transform="rotate(-90 73.3 188.6)">RV3</text>
<text x="100.8" y="191.4">GND</text>
<text x="101.3" y="186.3">TLV2372</text>
<text x="112.5" y="186.3">100nF</text>
<text x="113.5" y="187.6">GND</text>
<text x="158.1" y="186.3">D10</text>
<text x="158.1" y="191.4">D11</text>
<text x="166.9" y="188.8">+5V</text>
<text x="40.2" y="196.3" transform="rotate(-90 40.2 196.3)">R34</text>
<text x="73.3" y="196.8" transform="rotate(-90 73.3 196.8)">HYST</text>
<text x="126.9" y="197.7">+3V3</text>
<text x="155.5" y="196.4">VU_Green</text>
<text x="158.1" y="195.2">D12</text>
<text x="166.9" y="197.7">+5V</text>
<text x="166.9" y="193.9">+5V</text>
<text x="192.9" y="197.7">+3V3</text>
<text x="55.1" y="202.8">+</text>
<text x="57.8" y="200.3">U8A</text>
<text x="60.6" y="199.3" transform="rotate(-90 60.6 199.3)">470k</text>
<text x="73.3" y="201.5" transform="rotate(-90 73.3 201.5)">50k</text>
<text x="155.5" y="201.5">VU_Green</text>
<text x="158.1" y="200.3">D13</text>
<text x="166.9" y="202.8">+5V</text>
<text x="40.2" y="206.3" transform="rotate(-90 40.2 206.3)">10k</text>
<text x="155.5" y="205.3">VU_Green</text>
<text x="158.1" y="205.3">D14</text>
<text x="166.9" y="207.9">+5V</text>
<text x="56.5" y="210.4">LM393</text>
<text x="83.1" y="210.4">R36</text>
<text x="122.4" y="210.4">SDI</text>
<text x="122.4" y="213">CLK</text>
<text x="122.4" y="215.5">LE(ED1)</text>
<text x="128.2" y="215.5">U7 ~{OUT2}</text>
<text x="130.4" y="211.3" transform="rotate(-90 130.4 211.3)">VDD</text>
<text x="131.6" y="210.4">~{OUT0}</text>
<text x="131.6" y="213">~{OUT1}</text>
<text x="155.5" y="210.4">VU_Green</text>
<text x="158.1" y="210.4">D15</text>
<text x="158.1" y="215.5">D16</text>
<text x="188.5" y="210.4">SDI</text>
<text x="188.5" y="213">CLK</text>
<text x="188.5" y="215.5">LE(ED1)</text>
<text x="193.6" y="215.5">U11 ~{OUT2}</text>
<text x="196.4" y="211.3" transform="rotate(-90 196.4 211.3)">VDD</text>
<text x="197.7" y="210.4">~{OUT0}</text>
<text x="197.7" y="213">~{OUT1}</text>
<text x="82.4" y="221.8">+3V3</text>
<text x="83" y="220.6">2.2k</text>
<text x="112.3" y="218">GND</text>
<text x="122.4" y="220.6">~{OE}(ED2)~{OUT4}</text>
<text x="131.6" y="218">~{OUT3}</text>
<text x="155.5" y="220.6">VU_Green</text>
<text x="158.1" y="220.6">D17</text>
<text x="166.9" y="218">+5V</text>
<text x="178.3" y="218">GND</text>
<text x="188.5" y="220.6">~{OE}(ED2)~{OUT4}</text>
<text x="197.7" y="218">~{OUT3}</text>
<text x="125.4" y="225.7">TLC5916</text>
<text x="131.6" y="223.1">~{OUT5}</text>
<text x="131.6" y="225.7">~{OUT6}</text>
<text x="158.1" y="225.7">D18</text>
<text x="166.9" y="223.1">+5V</text>
<text x="191.4" y="225.7">TLC5916</text>
<text x="197.7" y="223.1">~{OUT5}</text>
<text x="197.7" y="225.7">~{OUT6}</text>
<text x="55.1" y="233.3">+</text>
<text x="57.7" y="230.7">U8B</text>
<text x="122.4" y="228.2">R-EXT</text>
<text x="131.6" y="228.2">~{OUT7}</text>
<text x="132.6" y="233.3">SDO</text>
<text x="158.1" y="230.7">D19</text>
<text x="166.9" y="233.3">+5V</text>
<text x="166.9" y="228.2">+5V</text>
<text x="188.5" y="228.2">R-EXT</text>
<text x="197.7" y="228.2">~{OUT7}</text>
<text x="198.7" y="233.3">SDO</text>
<text x="45" y="235.8">GND</text>
<text x="116.4" y="236.9" transform="rotate(-90 116.4 236.9)">R18</text>
<text x="122.4" y="238.4">GND</text>
<text x="126.9" y="234.5">+3V3</text>
<text x="130.4" y="234.4" transform="rotate(-90 130.4 234.4)">GND</text>
<text x="181.2" y="236.9" transform="rotate(-90 181.2 236.9)">R20</text>
<text x="187.2" y="238.4">GND</text>
<text x="192.9" y="234.5">+3V3</text>
<text x="196.4" y="234.4" transform="rotate(-90 196.4 234.4)">GND</text>
<text x="55.1" y="240.9">+5V</text>
<text x="56.5" y="240.9">LM393</text>
<text x="72.9" y="244.7">+5V</text>
<text x="127.6" y="240.9">C25</text>
<text x="156.5" y="240.9">VU_Red</text>
<text x="193.6" y="240.9">C27</text>
<text x="223.4" y="240.9">D2</text>
<text x="223.4" y="246">D3</text>
<text x="231.6" y="243.4">+5V</text>
<text x="57.7" y="251.1">U8C</text>
<text x="73" y="251.1">C26</text>
<text x="116.4" y="247.2" transform="rotate(-90 116.4 247.2)">1.2k</text>
<text x="126.5" y="251.1">100nF</text>
<text x="181.2" y="247.2" transform="rotate(-90 181.2 247.2)">1.2k</text>
<text x="192.5" y="251.1">100nF</text>
<text x="216.9" y="251.1">LED_READ_Green</text>
<text x="223.4" y="251.1">D4</text>
<text x="231.6" y="248.5">+5V</text>
<text x="58" y="254.8" transform="rotate(-90 58 254.8)">V+</text>
<text x="127.5" y="252.3">GND</text>
<text x="193.5" y="252.3">GND</text>
<text x="223.4" y="256.1">D5</text>
<text x="231.6" y="253.6">+5V</text>
<text x="56.5" y="261.2">LM393</text>
<text x="58" y="258.6" transform="rotate(-90 58 258.6)">V-</text>
<text x="71.9" y="261.2">100nF</text>
<text x="72.9" y="262.5">GND</text>
<text x="215.8" y="261.2">LED_MOTOR_Yellow</text>
<text x="231.6" y="258.7">+5V</text>
<text x="55.1" y="266.3">GND</text>
<text x="216.6" y="266.3">LED_SIGNAL_Blue</text>
</g>
<g font-size="1.8" fill="#a90000">
<text x="133.3" y="51.8">1</text>
<text x="136.9" y="49.6" transform="rotate(-90 136.9 49.6)">2</text>
<text x="139.6" y="51.8">3</text>
<text x="117.4" y="62">3</text>
<text x="130.1" y="64.5">1</text>
<text x="192.3" y="62">3</text>
<text x="205" y="64.5">1</text>
<text x="250.1" y="65.8">1</text>
<text x="42.4" y="69.6">R</text>
<text x="42.5" y="67.1">S</text>
<text x="55.8" y="69.6">1</text>
<text x="68.5" y="67.1">1</text>
<text x="79.9" y="67.1">3</text>
<text x="117.4" y="67.1">2</text>
<text x="192.3" y="67.1">2</text>
<text x="250.1" y="68.3">2</text>
<text x="250.1" y="70.9">3</text>
<text x="42.6" y="72.1">T</text>
<text x="55.8" y="72.1">2</text>
<text x="250.1" y="73.4">4</text>
<text x="250.1" y="75.9">5</text>
<text x="250.1" y="78.5">6</text>
<text x="117.4" y="97.5">5</text>
<text x="130.1" y="100.1">7</text>
<text x="117.4" y="102.6">6</text>
<text x="121.7" y="114.4" transform="rotate(-90 121.7 114.4)">8</text>
<text x="121.7" y="125.8" transform="rotate(-90 121.7 125.8)">4</text>
<text x="67.9" y="136.9">5</text>
<text x="122.5" y="136.9">3</text>
<text x="178.4" y="136.9">5</text>
<text x="67.9" y="142">6</text>
<text x="80.6" y="139.4">7</text>
<text x="122.5" y="142">2</text>
<text x="135.2" y="139.4">1</text>
<text x="178.4" y="142">6</text>
<text x="182.6" y="165.2" transform="rotate(-90 182.6 165.2)">8</text>
<text x="102.6" y="175.3" transform="rotate(-90 102.6 175.3)">8</text>
<text x="182.6" y="176.6" transform="rotate(-90 182.6 176.6)">4</text>
<text x="68.5" y="191.5">1</text>
<text x="72.1" y="189.3" transform="rotate(-90 72.1 189.3)">2</text>
<text x="74.9" y="191.5">3</text>
<text x="102.6" y="186.8" transform="rotate(-90 102.6 186.8)">4</text>
<text x="52.6" y="201.7">3</text>
<text x="52.6" y="206.8">2</text>
<text x="65.3" y="204.2">1</text>
<text x="119.9" y="209.3">2</text>
<text x="129.3" y="207.1" transform="rotate(-90 129.3 207.1)">16</text>
<text x="137.7" y="209.3">5</text>
<text x="186" y="209.3">2</text>
<text x="195.3" y="207.1" transform="rotate(-90 195.3 207.1)">16</text>
<text x="203.8" y="209.3">5</text>
<text x="119.9" y="211.8">3</text>
<text x="119.9" y="214.4">4</text>
<text x="137.7" y="211.8">6</text>
<text x="137.7" y="214.4">7</text>
<text x="186" y="211.8">3</text>
<text x="186" y="214.4">4</text>
<text x="203.8" y="211.8">6</text>
<text x="203.8" y="214.4">7</text>
<text x="119.3" y="219.5">13</text>
<text x="137.1" y="222">10</text>
<text x="137.7" y="216.9">8</text>
<text x="137.7" y="219.5">9</text>
<text x="185.4" y="219.5">13</text>
<text x="203.2" y="222">10</text>
<text x="203.8" y="216.9">8</text>
<text x="203.8" y="219.5">9</text>
<text x="119.3" y="227.1">15</text>
<text x="137.1" y="224.5">11</text>
<text x="137.1" y="227.1">12</text>
<text x="185.4" y="227.1">15</text>
<text x="203.2" y="224.5">11</text>
<text x="203.2" y="227.1">12</text>
<text x="52.6" y="232.2">5</text>
<text x="137.1" y="232.2">14</text>
<text x="203.2" y="232.2">14</text>
<text x="52.6" y="237.2">6</text>
<text x="65.3" y="234.7">7</text>
<text x="129.3" y="236.9" transform="rotate(-90 129.3 236.9)">1</text>
<text x="195.3" y="236.9" transform="rotate(-90 195.3 236.9)">1</text>
<text x="56.9" y="250.3" transform="rotate(-90 56.9 250.3)">8</text>
<text x="56.9" y="261.7" transform="rotate(-90 56.9 261.7)">4</text>
</g>
<g font-size="1.8" fill="#0f0f0f">
<text x="137.2" y="65.3">PREAMP_OUT</text>
<text x="143.9" y="65.3">PREAMP_OUT</text>
<text x="212.1" y="65.3">HPF_OUT</text>
<text x="22" y="140.2">HPF_OUT</text>
<text x="188.2" y="140.2">PEAK_SIGNAL</text>
<text x="191.1" y="139.4">7</text>
<text x="198.1" y="140.2">PEAK_SIGNAL</text>
</g>
<text font-size="1.8" fill="#009600" x="56.4" y="73.1" transform="rotate(-90 56.4 73.1)">TAPE_RAW</text>
</svg>
